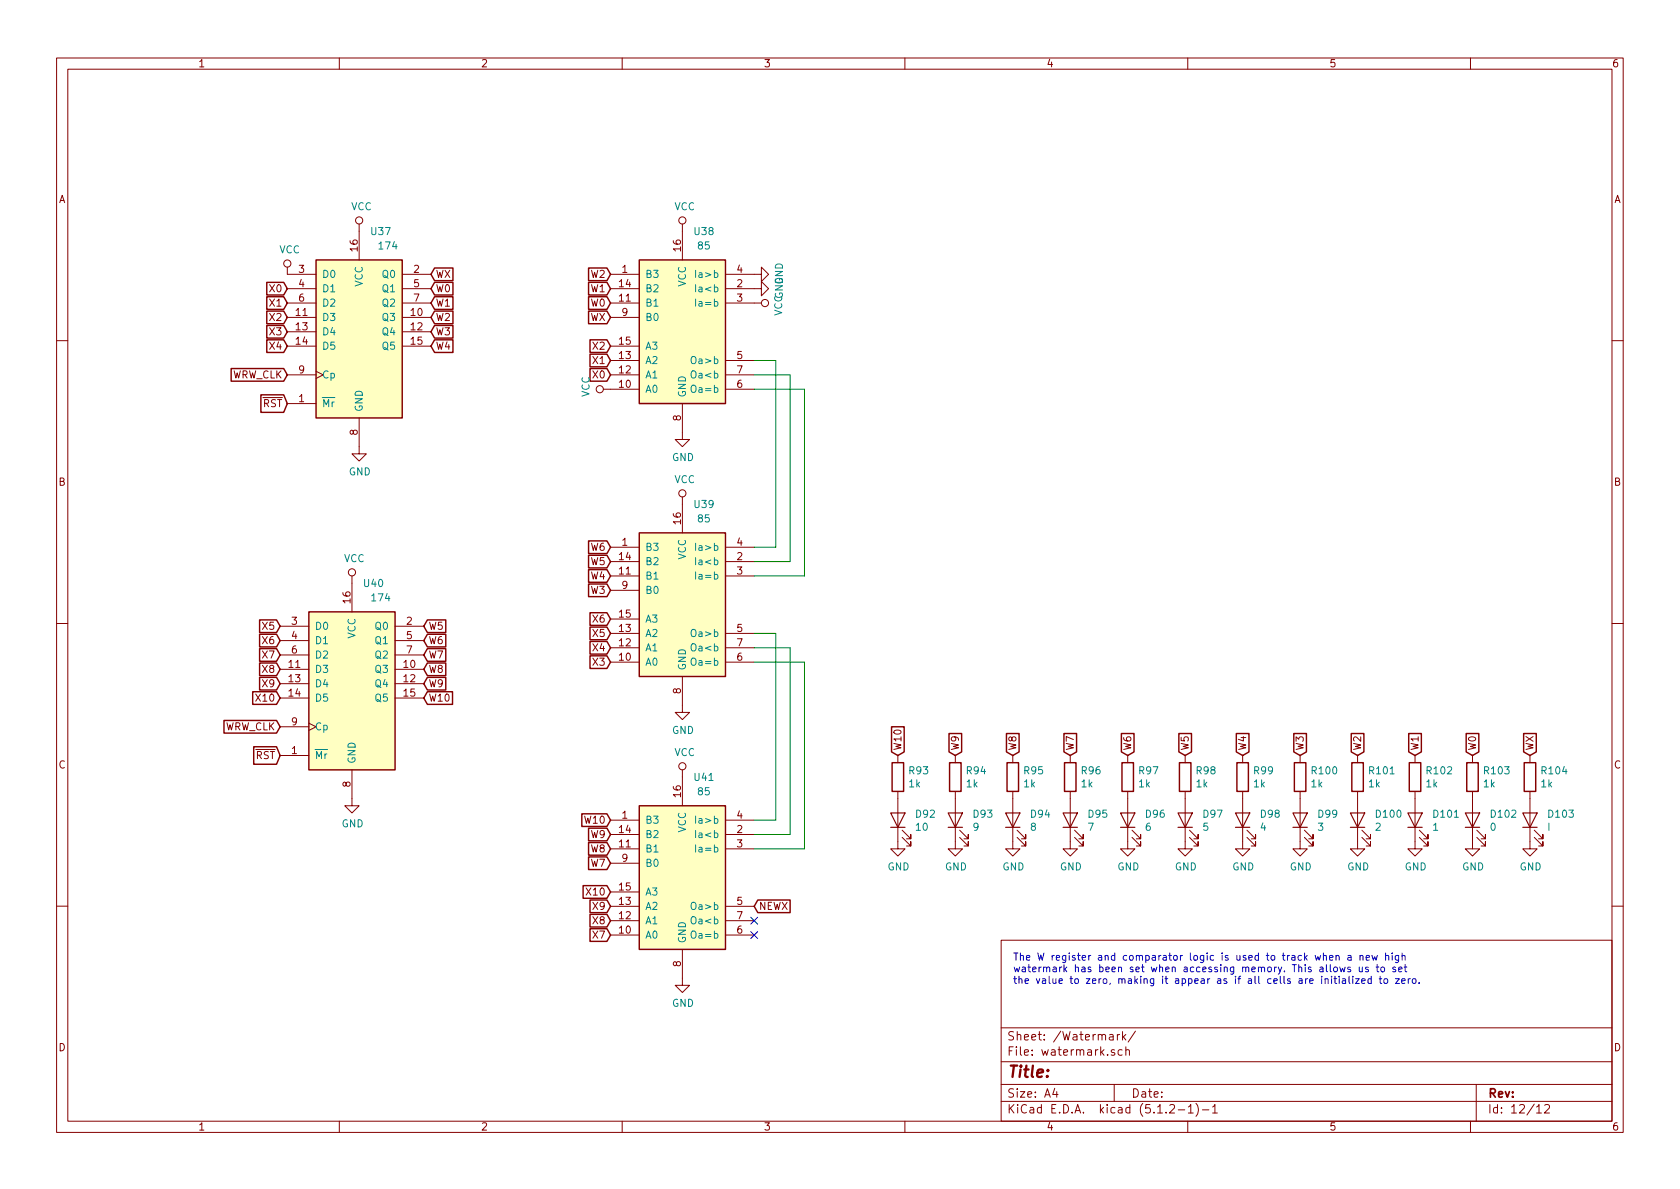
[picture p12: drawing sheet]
<svg xmlns="http://www.w3.org/2000/svg" width="297mm" height="210mm" viewBox="0 0 297 210" stroke-linecap="round" stroke-linejoin="round" font-family="sans-serif">
<g fill="none" stroke="#840000" stroke-width=".18">
<path d="M10 10.3h277v189.9h-277zM12 12.2h273v186.1h-273zM60 10.3v1.9M110 10.3v1.9M160 10.3v1.9M210 10.3v1.9M260 10.3v1.9M63.5 39.6v6.4M120.6 39.6v6.4M50.8 47.2v1.3h5.1M50.8 53.6h5.1M50.8 51h5.1"/>
<path d="M50.8 56.1h5.1M50.8 58.7h5.1M71.1 48.5h5.1M71.1 53.6h5.1M71.1 51h5.1M71.1 56.1h5.1M71.1 58.7h5.1M107.9 48.5h5.1M107.9 53.6h5.1M107.9 51h5.1M107.9 56.1h5.1M128.3 51h6.3v-1.2l1.3 1.2-1.3 1.3v-1.3"/>
<path d="M128.3 48.5h6.3v-1.3l1.3 1.3-1.3 1.3v-1.3M128.3 53.6h6.3M10 60.2h2M50.8 66.3h5.1M50.8 61.2h5.1M50.8 71.4h5.1M55.9 65.7l1.2 .6-1.2 .6M63.5 73.9v6.4h1.3l-1.3 1.2-1.3-1.2h1.3M71.1 61.2h5.1M106.7 68.8h6.3M107.9 66.3h5.1M107.9 63.7h5.1"/>
<path d="M107.9 61.2h5.1M120.6 71.4v6.3h1.3l-1.3 1.3-1.2-1.3h1.2M128.3 68.8h5M128.3 66.3h5M128.3 63.7h5M285 60.2h2M107.9 96.8h5.1M107.9 99.3h5.1M120.6 87.9v6.3M128.3 96.8h5M128.3 99.3h5M10 110.3h2"/>
<path d="M49.5 118.4h5.1M49.5 110.7h5.1M49.5 113.3h5.1M49.5 115.8h5.1M62.2 101.8v6.4M69.8 118.4h5.1M69.8 110.7h5.1M69.8 113.3h5.1M69.8 115.8h5.1M107.9 117.1h5.1M107.9 101.8h5.1M107.9 114.5h5.1"/>
<path d="M107.9 112h5.1M107.9 109.5h5.1M107.9 104.4h5.1M120.6 119.6v6.4h1.3l-1.3 1.2-1.2-1.2h1.2M128.3 117.1h5M128.3 101.8h5M128.3 114.5h5M128.3 112h5M285 110.3h2M49.5 133.6h5.1M49.5 120.9h5.1M49.5 123.4h5.1"/>
<path d="M49.5 128.5h5.1M54.6 127.9l1.3 .6-1.3 .7M62.2 136.1v6.4h1.3l-1.3 1.3-1.2-1.3h1.2M69.8 120.9h5.1M69.8 123.4h5.1M120.6 136.1v6.4M158.7 139.9v10.2h1.3l-1.3 1.3-1.2-1.3h1.2M158.7 133.6v1.3M168.9 139.9v10.2h1.3l-1.3 1.3-1.3-1.3h1.3M168.9 133.6v1.3M179.1 139.9v10.2h1.2l-1.2 1.3-1.3-1.3h1.3M179.1 133.6v1.3"/>
<path d="M189.2 139.9v10.2h1.3l-1.3 1.3-1.2-1.3h1.2M189.2 133.6v1.3M199.4 139.9v10.2h1.3l-1.3 1.3-1.3-1.3h1.3M199.4 133.6v1.3M209.5 139.9v10.2h1.3l-1.3 1.3-1.2-1.3h1.2M209.5 133.6v1.3M219.7 139.9v10.2h1.3l-1.3 1.3-1.3-1.3h1.3M219.7 133.6v1.3M229.9 139.9v10.2h1.2l-1.2 1.3-1.3-1.3h1.3M229.9 133.6v1.3M240 139.9v10.2h1.3l-1.3 1.3-1.2-1.3h1.2M240 133.6v1.3"/>
<path d="M250.2 139.9v10.2h1.3l-1.3 1.3-1.3-1.3h1.3M250.2 133.6v1.3M260.3 139.9v10.2h1.3l-1.3 1.3-1.2-1.3h1.2M260.3 133.6v1.3M270.5 139.9v10.2h1.3l-1.3 1.3-1.3-1.3h1.3M270.5 133.6v1.3M107.9 145h5.1M107.9 150.1h5.1M107.9 147.6h5.1M107.9 157.7h5.1M107.9 152.6h5.1M128.3 145h5"/>
<path d="M128.3 150.1h5M128.3 147.6h5M159.5 148.1l1.5 1.5v-.8v.8h-.7M159.5 146.8l1.5 1.5v-.7v.7h-.7M169.7 148.1l1.5 1.5v-.8v.8h-.8M169.7 146.8l1.5 1.5v-.7v.7h-.8M179.8 148.1l1.6 1.5v-.8v.8h-.8M179.8 146.8l1.6 1.5v-.7v.7h-.8M190 148.1l1.5 1.5v-.8v.8h-.7M190 146.8l1.5 1.5v-.7v.7h-.7M200.2 148.1l1.5 1.5v-.8v.8h-.8M200.2 146.8l1.5 1.5v-.7v.7h-.8"/>
<path d="M210.3 148.1l1.5 1.5v-.8v.8h-.7M210.3 146.8l1.5 1.5v-.7v.7h-.7M220.5 148.1l1.5 1.5v-.8v.8h-.8M220.5 146.8l1.5 1.5v-.7v.7h-.8M230.6 148.1l1.6 1.5v-.8v.8h-.8M230.6 146.8l1.6 1.5v-.7v.7h-.8M240.8 148.1l1.5 1.5v-.8v.8h-.7M240.8 146.8l1.5 1.5v-.7v.7h-.7M251 148.1l1.5 1.5v-.8v.8h-.8M251 146.8l1.5 1.5v-.7v.7h-.8M261.1 148.1l1.5 1.5v-.8v.8h-.7M261.1 146.8l1.5 1.5v-.7v.7h-.7"/>
<path d="M271.3 148.1l1.5 1.5v-.8v.8h-.8M271.3 146.8l1.5 1.5v-.7v.7h-.8M10 160.2h2M107.9 165.3h5.1M107.9 162.8h5.1M107.9 160.3h5.1M120.6 167.9v6.3h1.3l-1.3 1.3-1.2-1.3h1.2M128.3 165.3h5M128.3 162.8h5M128.3 160.3h5M177 166.3h108v32h-108zM285 160.2h2"/>
<path d="M60 198.3v1.9M110 198.3v1.9M160 198.3v1.9M177 194.8h108M177 191.8h108M177 187.8h108M177 181.8h108M186.5 192.5l-.4 1h1M186.8 193v1M196.2 183h.6v.9M196.8 183.3l-.5 .1-.2 .2 .2 .3 .5-.1M197 191.8v3"/>
<path d="M197.1 185.7a.37 .37 0 0 0-.6 .1v.2l.6 .2v.1l-.2 .3-.4-.1M197.6 182.9v1M198 182.9l-.4 .2v.1M198.4 185.7l-.4-.1-.3 .3 .1 .6 .2 .1 .4-.1M198.5 182.4v1.5M198.6 183.4l.5 .5M199.1 185.7a.37 .37 0 0 1 .6 .1v.8M199.1 185.1v1.5M199.1 182.9l-.6 .6M200.8 182.3l-1.3 2M206.8 195.5l.2-.2h.4l.2 .2 .1 .3-.1 .2-.8 .8h.9M208.3 196.3h1.2"/>
<path d="M210 198.3v1.9M210.1 195.8l.4-.5v1.5M210.1 196.8h.9M211.5 195.1a1.71 1.71 0 0 1 0 2.3M212.6 196.3h1.1M214.4 195.8l.4-.5v1.5M214.4 196.8h.8M260 198.3v1.9M261 191.8v6.5M271.7 195.8l.4-.5v1.5M271.7 196.8h.8M273.1 195.5l.2-.2h.4l.2 .2 .1 .3-.1 .2-.9 .8h1"/>
<circle cx="63.5" cy="39" r=".63"/>
<circle cx="120.6" cy="39" r=".63"/>
<circle cx="50.8" cy="46.6" r=".63"/>
<circle cx="135.3" cy="53.6" r=".63"/>
<circle cx="106" cy="68.8" r=".63"/>
<circle cx="120.6" cy="87.2" r=".63"/>
<circle cx="62.2" cy="101.2" r=".63"/>
<circle cx="120.6" cy="135.5" r=".63"/>
</g>
<g fill="#ffffc2" stroke="#ffffc2" stroke-width=".18">
<path d="M113 94.2h15.3v25.4h-15.3z"/>
<path d="M113 142.5h15.3v25.4h-15.3z"/>
<path d="M113 46h15.3v25.4h-15.3z"/>
<path d="M55.9 46h15.2v27.9h-15.2z"/>
<path d="M54.6 108.2h15.2v27.9h-15.2z"/>
</g>
<g fill="none" stroke="#840000" stroke-width=".25">
<path d="M47.2 49.9h3l.6 1.1-.6 1.2h-3zM47.2 52.5h3l.6 1.1-.6 1.1h-3zM47.2 55h3l.6 1.1-.6 1.1h-3zM47.2 57.6h3l.6 1.1-.6 1.1h-3zM55.9 46h15.2v27.9h-15.2zM76.8 49.9h3.3v2.3h-3.3l-.6-1.2zM76.8 55h3.3v2.2h-3.3l-.6-1.1zM76.8 57.6h3.3v2.2h-3.3l-.6-1.1zM76.8 52.5h3.3v2.2h-3.3l-.6-1.1zM76.8 47.4h3.3v2.2h-3.3l-.6-1.1zM104.1 49.9h3.2l.6 1.1-.6 1.2h-3.2zM104.1 52.5h3.2l.6 1.1-.6 1.1h-3.2z"/>
<path d="M104.1 47.4h3.2l.6 1.1-.6 1.1h-3.2zM104.1 55h3.2l.6 1.1-.6 1.1h-3.2zM113 46h15.3v25.4h-15.3zM40.9 65.2h9.3l.6 1.1-.6 1.1h-9.3zM46.1 69.8h4.1l.6 1.6-.6 1.5h-4.1zM47.2 60.1h3l.6 1.1-.6 1.1h-3zM76.8 60.1h3.3v2.2h-3.3l-.6-1.1zM104.3 65.2h3l.6 1.1-.6 1.1h-3zM104.3 62.6h3l.6 1.1-.6 1.2h-3zM104.3 60.1h3l.6 1.1-.6 1.1h-3zM104.1 98.2h3.2l.6 1.1-.6 1.1h-3.2zM104.1 95.7h3.2l.6 1.1-.6 1.1h-3.2z"/>
<path d="M113 94.2h15.3v25.4h-15.3zM45.9 109.6h3l.6 1.1-.6 1.2h-3zM45.9 112.2h3l.6 1.1-.6 1.1h-3zM45.9 114.7h3l.6 1.1-.6 1.1h-3zM45.9 117.2h3l.6 1.2-.6 1.1h-3zM45.9 119.8h3l.6 1.1-.6 1.1h-3zM54.6 108.2h15.2v27.9h-15.2zM75.6 109.6h3.2v2.3h-3.2l-.7-1.2zM75.6 112.2h3.2v2.2h-3.2l-.7-1.1zM75.6 114.7h3.2v2.2h-3.2l-.7-1.1zM75.6 117.2h3.2v2.3h-3.2l-.7-1.1zM75.6 119.8h3.2v2.2h-3.2l-.7-1.1z"/>
<path d="M104.1 103.3h3.2l.6 1.1-.6 1.1h-3.2zM104.1 100.7h3.2l.6 1.1-.6 1.2h-3.2zM104.3 116h3l.6 1.1-.6 1.1h-3zM104.3 113.4h3l.6 1.1-.6 1.2h-3zM104.3 110.9h3l.6 1.1-.6 1.1h-3zM104.3 108.4h3l.6 1.1-.6 1.1h-3zM39.6 127.4h9.3l.6 1.1-.6 1.1h-9.3zM44.7 122.3h4.2l.6 1.1-.6 1.2h-4.2zM44.9 132h4l.6 1.6-.6 1.5h-4zM75.6 122.3h4.4v2.3h-4.4l-.7-1.2zM157.6 128.5h2.3v4.5l-1.2 .6-1.1-.6zM157.7 134.9h2.1v5h-2.1z"/>
<path d="M167.8 129.7h2.2v3.3l-1.1 .6-1.1-.6zM167.9 134.9h2v5h-2zM178 129.7h2.2v3.3l-1.1 .6-1.1-.6zM178.1 134.9h2v5h-2zM188.1 129.7h2.2v3.3l-1.1 .6-1.1-.6zM188.2 134.9h2v5h-2zM198.3 129.7h2.2v3.3l-1.1 .6-1.1-.6zM198.4 134.9h2v5h-2zM208.4 129.7h2.3v3.3l-1.2 .6-1.1-.6zM208.5 134.9h2.1v5h-2.1zM218.6 129.7h2.2v3.3l-1.1 .6-1.1-.6zM218.7 134.9h2v5h-2z"/>
<path d="M228.8 129.7h2.2v3.3l-1.1 .6-1.1-.6zM228.9 134.9h2v5h-2zM238.9 129.7h2.2v3.3l-1.1 .6-1.1-.6zM239 134.9h2v5h-2zM249.1 129.7h2.2v3.3l-1.1 .6-1.1-.6zM249.2 134.9h2v5h-2zM259.2 129.7h2.3v3.3l-1.2 .6-1.1-.6zM259.3 134.9h2.1v5h-2.1zM269.4 129.7h2.2v3.3l-1.1 .6-1.1-.6zM269.5 134.9h2v5h-2zM102.9 143.9h4.4l.6 1.1-.6 1.1h-4.4zM103.1 156.6h4.2l.6 1.1-.6 1.1h-4.2z"/>
<path d="M104.1 151.5h3.2l.6 1.1-.6 1.2h-3.2zM104.1 149h3.2l.6 1.1-.6 1.1h-3.2zM104.1 146.5h3.2l.6 1.1-.6 1.1h-3.2zM104.3 159.2h3l.6 1.1-.6 1.1h-3zM113 142.5h15.3v25.4h-15.3zM134 159.2h5.7v2.2h-5.7l-.7-1.1zM104.3 164.2h3l.6 1.1-.6 1.2h-3zM104.3 161.7h3l.6 1.1-.6 1.1h-3z"/>
</g>
<g fill="none" stroke="#008484" stroke-width=".18">
<path d="M123 47.8v1.3M123 50.3v1.3M123 52.9v1.2M122.3 65.8l.2-.2a.47 .47 0 0 1 .6 .4l-.1 .7-.2 .1h-.4a1 1 0 0 1-.1-1zM122.4 63.1l.1-.1a.47 .47 0 0 1 .6 .5l-.1 .6-.2 .2h-.4a.93 .93 0 0 1 0-1.2zM122.4 68.2l.1-.1a.47 .47 0 0 1 .6 .4l-.1 .7-.2 .2-.4-.1a.93 .93 0 0 1 0-1.1zM123 96.1v1.2M123 98.6v1.3M122.3 111.5l.2-.2a.47 .47 0 0 1 .6 .4l-.1 .7-.2 .2-.4-.1a1 1 0 0 1-.1-1zM122.3 116.6l.2-.2a.47 .47 0 0 1 .6 .4l-.1 .7-.2 .1h-.4a1 1 0 0 1-.1-1zM122.3 114l.2-.2a.47 .47 0 0 1 .6 .5l-.1 .6-.2 .2h-.4a1 1 0 0 1-.1-1.1zM123 101.1v1.3"/>
<path d="M122.3 159.7l.2-.1a.47 .47 0 0 1 .6 .4l-.1 .6-.2 .2h-.4a1 1 0 0 1-.1-1.1zM123 144.3v1.3M123 146.9v1.2M123 149.4v1.3M122.3 164.8l.2-.2a.47 .47 0 0 1 .6 .5l-.1 .6-.2 .2h-.4a1 1 0 0 1-.1-1.1zM122.3 162.3l.2-.2a.47 .47 0 0 1 .6 .4l-.1 .7-.2 .2-.4-.1a1 1 0 0 1-.1-1z"/>
</g>
<path d="M132.7 162.2l1.3 1.2M132.7 164.7l1.3 1.3M134 162.2l-1.3 1.2M134 164.7l-1.3 1.3" fill="none" stroke="#000084" stroke-width=".18"/>
<path d="M133.3 63.7h3.9v33.1h-3.9M133.3 66.3h6.4v33h-6.4M133.3 68.8h8.9v33h-8.9M133.3 112h3.9v33h-3.9M133.3 114.5h6.4v33.1h-6.4M133.3 117.1h8.9v33h-8.9" fill="none" stroke="#008400" stroke-width=".18"/>
<g fill="none" stroke="#840000" stroke-width=".2">
<path d="M157.5 143.8h2.5l-1.3 2.5zM157.5 146.3h2.5M167.6 143.8h2.6l-1.3 2.5zM167.6 146.3h2.6M177.8 143.8h2.5l-1.2 2.5zM177.8 146.3h2.5M188 143.8h2.5l-1.3 2.5zM188 146.3h2.5M198.1 143.8h2.6l-1.3 2.5zM198.1 146.3h2.6M208.3 143.8h2.5l-1.3 2.5zM208.3 146.3h2.5"/>
<path d="M218.4 143.8h2.6l-1.3 2.5zM218.4 146.3h2.6M228.6 143.8h2.5l-1.2 2.5zM228.6 146.3h2.5M238.8 143.8h2.5l-1.3 2.5zM238.8 146.3h2.5M248.9 143.8h2.6l-1.3 2.5zM248.9 146.3h2.6M259.1 143.8h2.5l-1.3 2.5zM259.1 146.3h2.5M269.2 143.8h2.6l-1.3 2.5zM269.2 146.3h2.6"/>
</g>
<g fill="none" stroke="#0000c2" stroke-width=".18">
<path d="M234 169.1l.2-.1h.3v.8M234.3 173.2l.2-.1h.3v.8M234.3 173.1v.8M235.1 169.4l.6-.1-.1-.3h-.3l-.2 .1v.6h.5M235.4 172.6v.2M235.4 173.1v.8M235.9 173.1h.4M235.9 171.1l.3-.1 .3 .2-.2 .6-.3 .1-.2-.3zM236 172.6v1.1l.3 .2M236.2 169.1l.2-.1h.3l.1 .8M236.2 169v.8M236.8 172.6v.2"/>
<path d="M236.8 173.1v.8M236.9 171l.2 .9 .3-.7 .2 .7 .2-.9M237.4 173.1h.4l.1 .8M237.9 173.4h-.4l-.2 .2 .1 .3h.5M238.3 169h.5l.1 .8M238.5 172.6v1.1l.2 .2M238.8 171.1l-.3-.1-.2 .2v.2l.5 .1v.3h-.5M238.9 169.3h-.4l-.2 .2v.2h.6M239.2 172.6v.2M239.2 173.1v.8M239.7 173.1h.6l-.6 .8h.6M240.3 171l.1 .8 .3 .1 .2-.2"/>
<path d="M240.5 169.1l.1-.1h.3l.1 .8M240.5 169v.8M240.8 173.5l.6-.1-.1-.3h-.4l-.1 .1v.7h.5M240.9 171v.9M241.6 169.4l.5-.1v-.3h-.4l-.1 .1v.6h.5M241.9 171.1l-.3-.1-.2 .2 .1 .2 .4 .1v.3h-.5M242.4 173.1h-.3l-.2 .2 .1 .6h.4M242.4 172.6v1.3M242.6 169l.2 .8 .3-.6 .2 .6 .2-.8M243.3 171h.5M243.5 170.6v1.1l.3 .2M243.8 173.1h.5"/>
<path d="M244 172.6v1.1l.3 .2M244.2 171.1l.2-.1 .4 .1v.5l-.1 .2-.3 .1-.2-.2zM244.8 173.1h.3l.3 .2-.2 .6h-.3l-.2-.2zM245 169.1l.2-.1h.3v.8M245 168.5v1.3M246.2 168.5v.2M246.2 169v.8M246.7 171.1l-.2-.1-.2 .2v.2l.4 .1v.3h-.4M246.7 173.1h.7l-.7 .8h.7M247.3 169v1l-.3 .2-.3-.1M247.3 169h-.4l-.2 .2 .1 .5h.5M247.3 171.4l.6-.1-.1-.2-.3-.1-.2 .2v.6h.5"/>
<path d="M247.8 173.5l.6-.1v-.3h-.4l-.2 .1 .1 .7h.5M247.9 169.1l.2-.1h.3v.8M247.9 168.5v1.3M248.3 171h.4M248.4 170.6v1.1l.3 .2M249 173.1v.8M249.4 173.1h-.3l-.1 .2M249.8 173.2l.2-.1 .3 .1 .1 .5-.2 .2h-.2l-.2-.1zM250.9 173.8v.1"/>
</g>
<text font-size="2.8" fill="#840000" x="178" y="190.5">Title:</text>
<g font-size="2.1" fill="#840000">
<text x="178" y="184">Sheet: /Watermark/</text>
<text x="178" y="186.7">File: watermark.sch</text>
<text x="178" y="196.9">KiCad E.D.A. kicad (5.1.2-1)-1</text>
<text x="178" y="194.1">Size: A4</text>
<text x="200" y="194.1">Date:</text>
<text x="263" y="194.1">Rev:</text>
<text x="263" y="196.9">Id: 12/12</text>
</g>
<g font-size="1.8" fill="#840000">
<text x="35" y="11.9">1</text>
<text x="85" y="11.9">2</text>
<text x="135" y="11.9">3</text>
<text x="185" y="11.9">4</text>
<text x="235" y="11.9">5</text>
<text x="285" y="11.9">6</text>
<text x="10.4" y="35.9">A</text>
<text x="285.4" y="35.9">A</text>
<text x="63.2" y="44.4" transform="rotate(-90 63.2 44.4)">16</text>
<text x="120.4" y="44.4" transform="rotate(-90 120.4 44.4)">16</text>
<text x="47.9" y="51.7">X0</text>
<text x="52.9" y="48.3">3</text>
<text x="52.9" y="50.8">4</text>
<text x="52.9" y="53.3">6</text>
<text x="73.2" y="48.3">2</text>
<text x="73.2" y="50.8">5</text>
<text x="73.2" y="53.3">7</text>
<text x="77" y="51.7">W0</text>
<text x="77" y="49.1">WX</text>
<text x="104.5" y="51.7">W1</text>
<text x="104.5" y="49.1">W2</text>
<text x="109.5" y="53.3">11</text>
<text x="109.5" y="50.8">14</text>
<text x="110" y="48.3">1</text>
<text x="130.3" y="50.8">2</text>
<text x="130.3" y="53.3">3</text>
<text x="130.3" y="48.3">4</text>
<text x="47.9" y="54.2">X1</text>
<text x="47.9" y="56.8">X2</text>
<text x="47.9" y="59.3">X3</text>
<text x="52.4" y="55.9">11</text>
<text x="52.4" y="58.4">13</text>
<text x="72.7" y="55.9">10</text>
<text x="72.7" y="58.4">12</text>
<text x="77" y="56.8">W2</text>
<text x="77" y="59.3">W3</text>
<text x="77" y="54.2">W1</text>
<text x="104.3" y="56.8">WX</text>
<text x="104.5" y="54.2">W0</text>
<text x="110" y="55.9">9</text>
<text x="47.9" y="61.8">X4</text>
<text x="52.4" y="61">14</text>
<text x="72.7" y="61">15</text>
<text x="77" y="61.8">W4</text>
<text x="105" y="64.4">X1</text>
<text x="105" y="61.8">X2</text>
<text x="109.5" y="63.5">13</text>
<text x="109.5" y="61">15</text>
<text x="130.3" y="63.5">5</text>
<text x="40.8" y="66.9">WRW_CLK</text>
<text x="52.9" y="71.1">1</text>
<text x="52.9" y="66">9</text>
<text x="105" y="66.9">X0</text>
<text x="109.5" y="68.6">10</text>
<text x="109.5" y="66">12</text>
<text x="130.3" y="68.6">6</text>
<text x="130.3" y="66">7</text>
<text x="46.5" y="72">RST</text>
<text x="63.2" y="76.9" transform="rotate(-90 63.2 76.9)">8</text>
<text x="120.4" y="74.4" transform="rotate(-90 120.4 74.4)">8</text>
<text x="10.4" y="85.9">B</text>
<text x="285.4" y="85.9">B</text>
<text x="120.4" y="92.7" transform="rotate(-90 120.4 92.7)">16</text>
<text x="104.5" y="99.9">W5</text>
<text x="104.5" y="97.4">W6</text>
<text x="109.5" y="101.6">11</text>
<text x="109.5" y="99.1">14</text>
<text x="110" y="96.5">1</text>
<text x="130.3" y="99.1">2</text>
<text x="130.3" y="101.6">3</text>
<text x="130.3" y="96.5">4</text>
<text x="62" y="106.6" transform="rotate(-90 62 106.6)">16</text>
<text x="104.5" y="105">W3</text>
<text x="104.5" y="102.5">W4</text>
<text x="110" y="104.1">9</text>
<text x="46.6" y="111.4">X5</text>
<text x="46.6" y="113.9">X6</text>
<text x="51.6" y="110.5">3</text>
<text x="51.6" y="113">4</text>
<text x="71.9" y="110.5">2</text>
<text x="71.9" y="113">5</text>
<text x="75.7" y="111.4">W5</text>
<text x="75.7" y="113.9">W6</text>
<text x="105" y="112.6">X5</text>
<text x="105" y="110.1">X6</text>
<text x="109.5" y="111.8">13</text>
<text x="109.5" y="109.2">15</text>
<text x="130.3" y="111.8">5</text>
<text x="46.6" y="116.5">X7</text>
<text x="46.6" y="119">X8</text>
<text x="51.1" y="118.1">11</text>
<text x="51.6" y="115.6">6</text>
<text x="71.4" y="118.1">10</text>
<text x="71.9" y="115.6">7</text>
<text x="75.7" y="116.5">W7</text>
<text x="75.7" y="119">W8</text>
<text x="105" y="117.7">X3</text>
<text x="105" y="115.2">X4</text>
<text x="109.5" y="116.8">10</text>
<text x="109.5" y="114.3">12</text>
<text x="130.3" y="116.8">6</text>
<text x="130.3" y="114.3">7</text>
<text x="45.6" y="124.1">X10</text>
<text x="46.6" y="121.5">X9</text>
<text x="51.1" y="120.6">13</text>
<text x="51.1" y="123.2">14</text>
<text x="71.4" y="120.6">12</text>
<text x="71.4" y="123.2">15</text>
<text x="75.7" y="121.5">W9</text>
<text x="75.7" y="124.1">W10</text>
<text x="120.4" y="122.7" transform="rotate(-90 120.4 122.7)">8</text>
<text x="39.5" y="129.2">WRW_CLK</text>
<text x="51.6" y="128.3">9</text>
<text x="10.4" y="135.9">C</text>
<text x="45.2" y="134.2">RST</text>
<text x="51.6" y="133.3">1</text>
<text x="159.4" y="132.8" transform="rotate(-90 159.4 132.8)">W10</text>
<text x="169.5" y="132.8" transform="rotate(-90 169.5 132.8)">W9</text>
<text x="179.7" y="132.8" transform="rotate(-90 179.7 132.8)">W8</text>
<text x="189.9" y="132.8" transform="rotate(-90 189.9 132.8)">W7</text>
<text x="200" y="132.8" transform="rotate(-90 200 132.8)">W6</text>
<text x="210.2" y="132.8" transform="rotate(-90 210.2 132.8)">W5</text>
<text x="220.3" y="132.8" transform="rotate(-90 220.3 132.8)">W4</text>
<text x="230.5" y="132.8" transform="rotate(-90 230.5 132.8)">W3</text>
<text x="240.7" y="132.8" transform="rotate(-90 240.7 132.8)">W2</text>
<text x="250.8" y="132.8" transform="rotate(-90 250.8 132.8)">W1</text>
<text x="261" y="132.8" transform="rotate(-90 261 132.8)">W0</text>
<text x="271.1" y="132.8" transform="rotate(-90 271.1 132.8)">WX</text>
<text x="285.4" y="135.9">C</text>
<text x="62" y="139.2" transform="rotate(-90 62 139.2)">8</text>
<text x="120.4" y="140.9" transform="rotate(-90 120.4 140.9)">16</text>
<text x="103.5" y="145.7">W10</text>
<text x="104.5" y="148.2">W9</text>
<text x="109.5" y="149.9">11</text>
<text x="109.5" y="147.3">14</text>
<text x="110" y="144.8">1</text>
<text x="130.3" y="147.3">2</text>
<text x="130.3" y="149.9">3</text>
<text x="130.3" y="144.8">4</text>
<text x="104.5" y="153.3">W7</text>
<text x="104.5" y="150.7">W8</text>
<text x="110" y="152.4">9</text>
<text x="104" y="158.4">X10</text>
<text x="105" y="160.9">X9</text>
<text x="109.5" y="160">13</text>
<text x="109.5" y="157.5">15</text>
<text x="130.3" y="160">5</text>
<text x="134.1" y="160.9">NEWX</text>
<text x="105" y="166">X7</text>
<text x="105" y="163.4">X8</text>
<text x="109.5" y="165.1">10</text>
<text x="109.5" y="162.6">12</text>
<text x="130.3" y="165.1">6</text>
<text x="130.3" y="162.6">7</text>
<text x="120.4" y="170.9" transform="rotate(-90 120.4 170.9)">8</text>
<text x="10.4" y="185.9">D</text>
<text x="285.4" y="185.9">D</text>
<text x="35" y="199.9">1</text>
<text x="85" y="199.9">2</text>
<text x="135" y="199.9">3</text>
<text x="185" y="199.9">4</text>
<text x="235" y="199.9">5</text>
<text x="285" y="199.9">6</text>
</g>
<g font-size="1.8" fill="#008484">
<text x="62.1" y="37.2">VCC</text>
<text x="65.7" y="41.6">U37</text>
<text x="119.2" y="37.2">VCC</text>
<text x="122.8" y="41.6">U38</text>
<text x="49.4" y="44.8">VCC</text>
<text x="67.1" y="44.1">174</text>
<text x="123.5" y="44.1">85</text>
<text x="56.9" y="49.1">D0</text>
<text x="56.9" y="51.7">D1</text>
<text x="64.1" y="50.7" transform="rotate(-90 64.1 50.7)">VCC</text>
<text x="67.7" y="49.1">Q0</text>
<text x="67.7" y="51.7">Q1</text>
<text x="114" y="49.1">B3</text>
<text x="114" y="51.7">B2</text>
<text x="121.3" y="50.7" transform="rotate(-90 121.3 50.7)">VCC</text>
<text x="123.7" y="51.7">Ia&lt;b</text>
<text x="123.7" y="49.1">Ia&gt;b</text>
<text x="138.4" y="50.3" transform="rotate(-90 138.4 50.3)">GND</text>
<text x="56.9" y="56.8">D3</text>
<text x="56.9" y="59.3">D4</text>
<text x="56.9" y="54.2">D2</text>
<text x="67.7" y="56.8">Q3</text>
<text x="67.7" y="59.3">Q4</text>
<text x="67.7" y="54.2">Q2</text>
<text x="114" y="54.2">B1</text>
<text x="114" y="56.8">B0</text>
<text x="123.7" y="54.2">Ia=b</text>
<text x="138.3" y="55.9" transform="rotate(-90 138.3 55.9)">VCCGND</text>
<text x="56.9" y="61.8">D5</text>
<text x="67.7" y="61.8">Q5</text>
<text x="114" y="64.4">A2</text>
<text x="114" y="61.8">A3</text>
<text x="122.8" y="64.4">Oa&gt;b</text>
<text x="56.9" y="66.9">Cp</text>
<text x="104.2" y="70.2" transform="rotate(-90 104.2 70.2)">VCC</text>
<text x="114" y="69.5">A0</text>
<text x="114" y="66.9">A1</text>
<text x="121.3" y="70.4" transform="rotate(-90 121.3 70.4)">GND</text>
<text x="122.8" y="69.5">Oa=b</text>
<text x="122.8" y="66.9">Oa&lt;b</text>
<text x="56.9" y="72">Mr</text>
<text x="64.1" y="72.9" transform="rotate(-90 64.1 72.9)">GND</text>
<text x="118.8" y="81.5">GND</text>
<text x="61.7" y="84.1">GND</text>
<text x="119.2" y="85.4">VCC</text>
<text x="122.8" y="89.8">U39</text>
<text x="123.5" y="92.4">85</text>
<text x="60.8" y="99.4">VCC</text>
<text x="114" y="97.4">B3</text>
<text x="114" y="99.9">B2</text>
<text x="121.3" y="99" transform="rotate(-90 121.3 99)">VCC</text>
<text x="123.7" y="99.9">Ia&lt;b</text>
<text x="123.7" y="97.4">Ia&gt;b</text>
<text x="64.4" y="103.8">U40</text>
<text x="65.8" y="106.3">174</text>
<text x="114" y="102.5">B1</text>
<text x="114" y="105">B0</text>
<text x="123.7" y="102.5">Ia=b</text>
<text x="55.6" y="111.4">D0</text>
<text x="55.6" y="113.9">D1</text>
<text x="62.9" y="112.9" transform="rotate(-90 62.9 112.9)">VCC</text>
<text x="66.5" y="111.4">Q0</text>
<text x="66.5" y="113.9">Q1</text>
<text x="114" y="112.6">A2</text>
<text x="114" y="110.1">A3</text>
<text x="122.8" y="112.6">Oa&gt;b</text>
<text x="55.6" y="119">D3</text>
<text x="55.6" y="116.5">D2</text>
<text x="66.5" y="119">Q3</text>
<text x="66.5" y="116.5">Q2</text>
<text x="114" y="117.7">A0</text>
<text x="114" y="115.2">A1</text>
<text x="121.3" y="118.6" transform="rotate(-90 121.3 118.6)">GND</text>
<text x="122.8" y="117.7">Oa=b</text>
<text x="122.8" y="115.2">Oa&lt;b</text>
<text x="55.6" y="121.5">D4</text>
<text x="55.6" y="124.1">D5</text>
<text x="66.5" y="121.5">Q4</text>
<text x="66.5" y="124.1">Q5</text>
<text x="55.6" y="129.2">Cp</text>
<text x="118.8" y="129.8">GND</text>
<text x="55.6" y="134.2">Mr</text>
<text x="62.9" y="135.1" transform="rotate(-90 62.9 135.1)">GND</text>
<text x="119.2" y="133.7">VCC</text>
<text x="160.8" y="136.9">R93</text>
<text x="171" y="136.9">R94</text>
<text x="181.1" y="136.9">R95</text>
<text x="191.3" y="136.9">R96</text>
<text x="201.4" y="136.9">R97</text>
<text x="211.6" y="136.9">R98</text>
<text x="221.8" y="136.9">R99</text>
<text x="232.1" y="136.9">R100</text>
<text x="242.2" y="136.9">R101</text>
<text x="252.4" y="136.9">R102</text>
<text x="262.5" y="136.9">R103</text>
<text x="272.7" y="136.9">R104</text>
<text x="122.8" y="138.1">U41</text>
<text x="123.5" y="140.6">85</text>
<text x="160.8" y="139.2">1k</text>
<text x="170.9" y="139.2">1k</text>
<text x="181.1" y="139.2">1k</text>
<text x="191.2" y="139.2">1k</text>
<text x="201.4" y="139.2">1k</text>
<text x="211.6" y="139.2">1k</text>
<text x="221.7" y="139.2">1k</text>
<text x="231.9" y="139.2">1k</text>
<text x="242" y="139.2">1k</text>
<text x="252.2" y="139.2">1k</text>
<text x="262.4" y="139.2">1k</text>
<text x="272.5" y="139.2">1k</text>
<text x="60.4" y="146.3">GND</text>
<text x="114" y="145.7">B3</text>
<text x="114" y="148.2">B2</text>
<text x="121.3" y="147.2" transform="rotate(-90 121.3 147.2)">VCC</text>
<text x="123.7" y="148.2">Ia&lt;b</text>
<text x="123.7" y="145.7">Ia&gt;b</text>
<text x="162" y="144.6">D92</text>
<text x="162" y="146.9">10</text>
<text x="172.1" y="146.9">9</text>
<text x="172.2" y="144.6">D93</text>
<text x="182.2" y="146.9">8</text>
<text x="182.3" y="144.6">D94</text>
<text x="192.4" y="146.9">7</text>
<text x="192.5" y="144.6">D95</text>
<text x="202.6" y="146.9">6</text>
<text x="202.6" y="144.6">D96</text>
<text x="212.7" y="146.9">5</text>
<text x="212.8" y="144.6">D97</text>
<text x="222.9" y="146.9">4</text>
<text x="223" y="144.6">D98</text>
<text x="233" y="146.9">3</text>
<text x="233.1" y="144.6">D99</text>
<text x="243.2" y="146.9">2</text>
<text x="243.4" y="144.6">D100</text>
<text x="253.4" y="146.9">1</text>
<text x="253.6" y="144.6">D101</text>
<text x="263.5" y="146.9">0</text>
<text x="263.7" y="144.6">D102</text>
<text x="273.6" y="146.9">I</text>
<text x="273.9" y="144.6">D103</text>
<text x="114" y="150.7">B1</text>
<text x="114" y="153.3">B0</text>
<text x="123.7" y="150.7">Ia=b</text>
<text x="156.9" y="153.9">GND</text>
<text x="167.1" y="153.9">GND</text>
<text x="177.2" y="153.9">GND</text>
<text x="187.4" y="153.9">GND</text>
<text x="197.6" y="153.9">GND</text>
<text x="207.7" y="153.9">GND</text>
<text x="217.9" y="153.9">GND</text>
<text x="228" y="153.9">GND</text>
<text x="238.2" y="153.9">GND</text>
<text x="248.4" y="153.9">GND</text>
<text x="258.5" y="153.9">GND</text>
<text x="268.7" y="153.9">GND</text>
<text x="114" y="160.9">A2</text>
<text x="114" y="158.4">A3</text>
<text x="122.8" y="160.9">Oa&gt;b</text>
<text x="114" y="166">A0</text>
<text x="114" y="163.4">A1</text>
<text x="121.3" y="166.9" transform="rotate(-90 121.3 166.9)">GND</text>
<text x="122.8" y="166">Oa=b</text>
<text x="122.8" y="163.4">Oa&lt;b</text>
<text x="118.8" y="178">GND</text>
</g>
<g font-size="1.8" fill="#0000c2">
<text x="179.1" y="169.9">The W register and comparator logic is used to track when a new high</text>
<text x="179.1" y="171.9">watermark has been set when accessing memory. This allows us to set</text>
<text x="179.1" y="174">the value to zero, making it appear as if all cells are initialized to zero.</text>
</g>
</svg>
